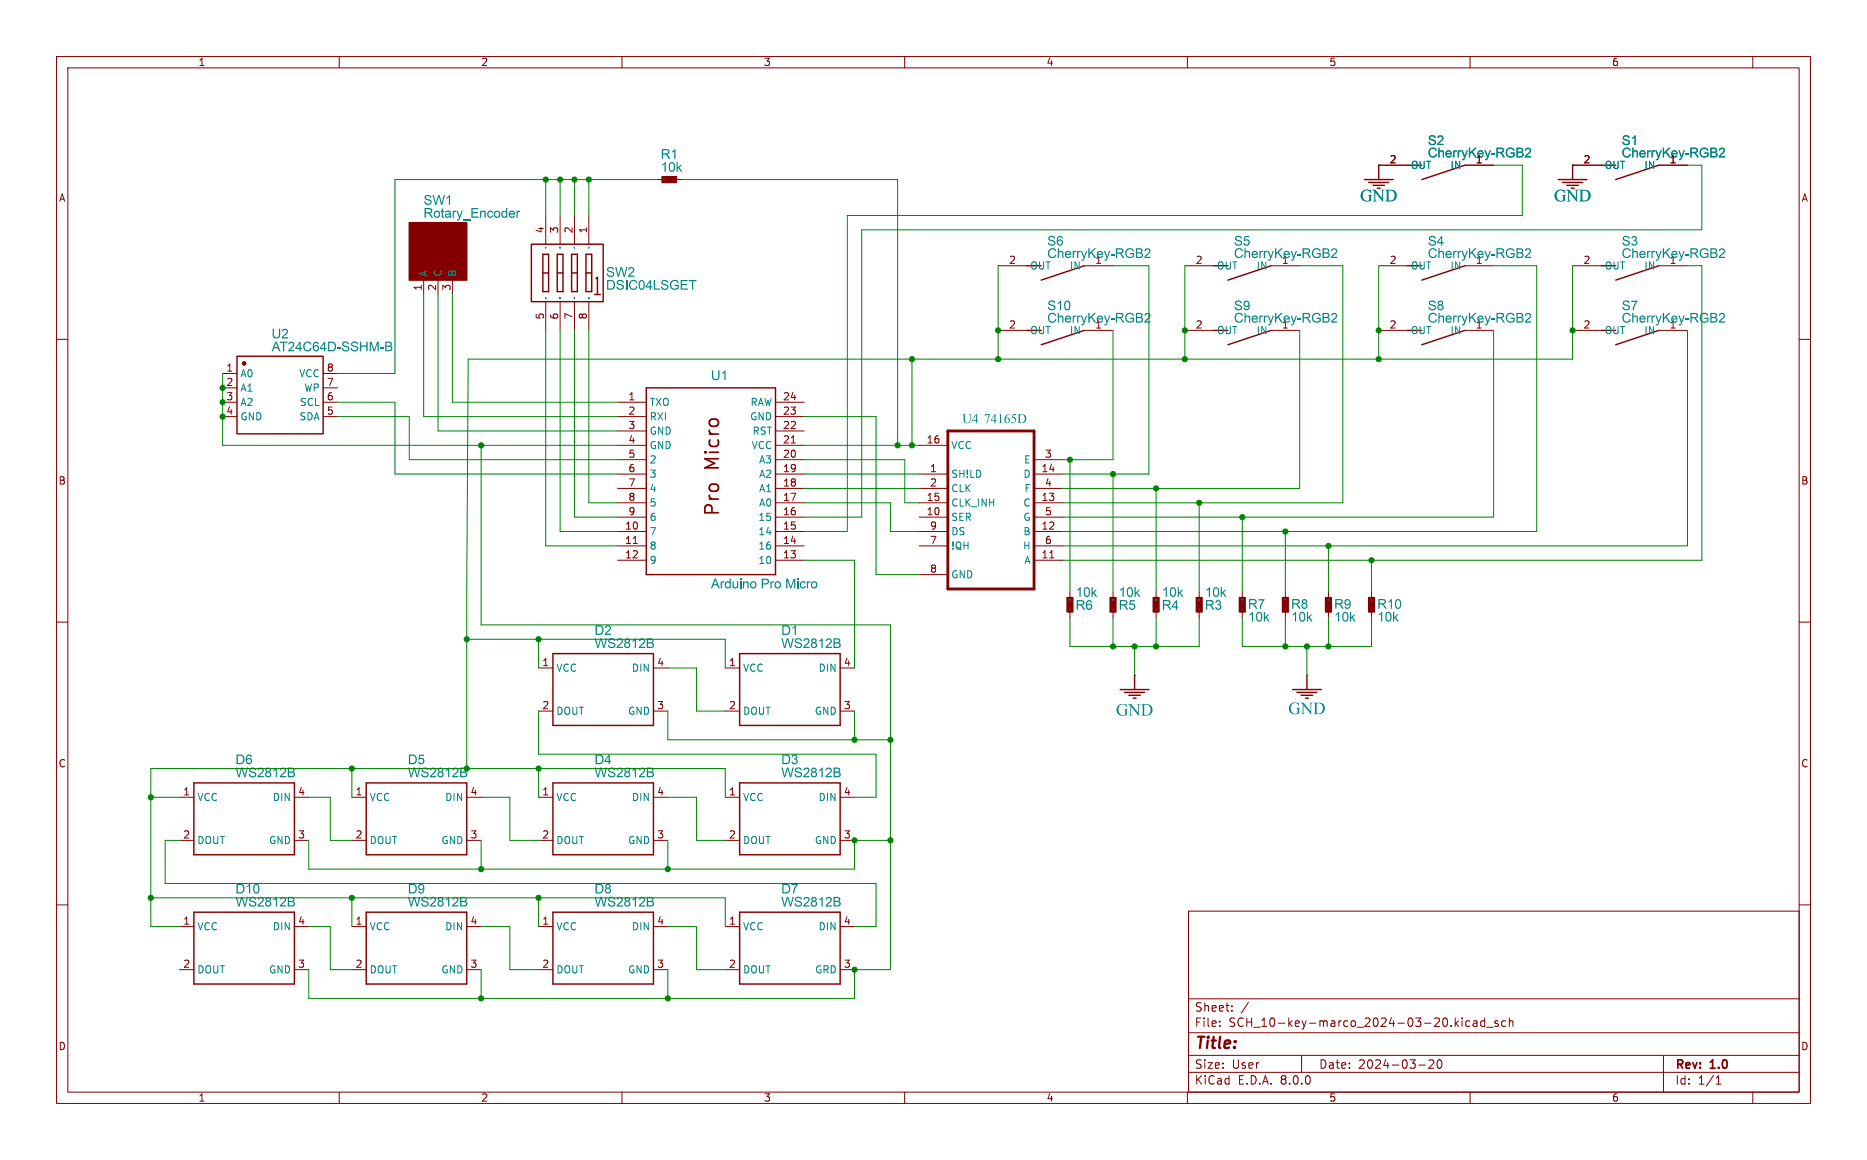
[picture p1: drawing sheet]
<svg xmlns="http://www.w3.org/2000/svg" width="330mm" height="205mm" viewBox="0 0 330 205" stroke-linecap="round" stroke-linejoin="round" font-family="sans-serif">
<g fill="none" stroke="#840000" stroke-width=".18">
<path d="M10 10h310.2v185.1h-310.2zM12 12h306.2v181.1h-306.2zM60 10v2M110 10v2M160 10v2M210 10v2M260 10v2M310 10v2M96.5 38.1v5.1M99.1 38.1v5.1M101.6 38.1v5.1M104.1 38.1v5.1"/>
<path d="M116.1 31.8h2.5M243.8 29.2h.1M243.8 29.2h5.1M259.1 29.2h5.1M278.1 29.2h.1M278.1 29.2h5.1M293.4 29.2h5M10 60h2M74.9 49.5v2.6M77.5 49.5v2.6M80 49.5v2.6M96.5 53.3v5.1"/>
<path d="M99.1 53.3v5.1M101.6 53.3v5.1M104.1 53.3v5.1M176.5 47h5.1M176.5 58.4h5.1M191.8 47h5M191.8 58.4h5M209.5 47h5.1M209.5 58.4h5.1M224.8 47h5.1M224.8 58.4h5.1M243.8 47h5.1"/>
<path d="M243.8 58.4h5.1M259.1 47h5.1M259.1 58.4h5.1M278.1 47h5.1M278.1 58.4h5.1M293.4 47h5M293.4 58.4h5M318.2 60h2M39.4 66h2.5M39.4 68.6h2.5M39.4 71.1h2.5M39.4 73.7h2.5"/>
<path d="M57.1 66h2.6M57.1 68.6h2.6M57.1 71.1h2.6M57.1 73.7h2.6M109.2 78.7h5.1M109.2 71.1h5.1M109.2 73.7h5.1M109.2 76.2h5.1M137.2 78.7h5M137.2 71.1h5M137.2 73.7h5M137.2 76.2h5"/>
<path d="M139.9 78.3h.8M162.6 78.7h5M109.2 83.8h5.1M109.2 91.4h5.1M109.2 99.1h5.1M109.2 94h5.1M109.2 88.9h5.1M109.2 86.4h5.1M109.2 81.3h5.1M109.2 96.5h5.1M112 96.1h.7M137.2 83.8h5"/>
<path d="M137.2 91.4h5M137.2 99.1h5M137.2 94h5M137.2 88.9h5M137.2 86.4h5M137.2 81.3h5M137.2 96.5h5M162.6 83.8h5M162.6 91.4h5M162.6 94h5M162.6 88.9h5M162.6 86.4h5"/>
<path d="M162.6 96.5h5M182.9 83.8h5.1M182.9 91.4h5.1M182.9 99.1h5.1M182.9 94h5.1M182.9 88.9h5.1M182.9 86.4h5.1M182.9 81.3h5.1M182.9 96.5h5.1M185.7 98.6h.7M10 110h2M95.2 118.1h2.6"/>
<path d="M115.6 118.1h2.5M128.3 118.1h2.5M148.6 118.1h2.5M162.6 101.6h5M188.9 105.9h.1M188.9 107.9v.1M188.9 108h.1M188.9 107.9h.1M189 105.9h-.1M189 107.9h.1M189.2 104.6v4.6M196.6 105.9h.1"/>
<path d="M196.6 108h.1M196.6 107.9h.1M196.6 107.9v.1M196.8 104.6v4.6M200.7 119.4h.1M204.2 105.9h.1M204.2 108h.1M204.2 107.9h.1M204.2 107.9v.1M204.5 104.6v4.6M211.8 105.9h.1M211.8 107.9v.1"/>
<path d="M211.8 108h.1M211.8 107.9h.1M212.1 104.6v4.6M219.4 105.9h.1M219.4 108h.1M219.4 107.9h.1M219.4 107.9v.1M219.7 104.6v4.6M227 105.9h.1M227 108h.1M227 107.9h.1M227.1 105.9h.1"/>
<path d="M227.1 107.9v.1M227.3 104.6v4.6M231.1 119.4h.1M234.7 105.9h.1M234.7 107.9v.1M234.7 108h.1M234.7 107.9h.1M234.9 104.6v4.6M242.3 105.9h.1M242.3 108h.1M242.3 107.9h.1M242.3 107.9v.1"/>
<path d="M242.6 104.6v4.6M318.2 110h2M95.2 125.7h2.6M115.6 125.7h2.5M128.3 125.7h2.5M148.6 125.7h2.5M10 160h2M31.7 141h2.6M31.7 148.6h2.6M52.1 141h2.5M52.1 148.6h2.5M62.2 141h2.6"/>
<path d="M62.2 148.6h2.6M82.5 141h2.6M82.5 148.6h2.6M95.2 141h2.6M95.2 148.6h2.6M115.6 141h2.5M115.6 148.6h2.5M128.3 141h2.5M128.3 148.6h2.5M148.6 141h2.5M148.6 148.6h2.5M318.2 160h2"/>
<path d="M31.7 163.8h2.6M31.7 171.5h2.6M52.1 163.8h2.5M52.1 171.5h2.5M62.2 163.8h2.6M62.2 171.5h2.6M82.5 163.8h2.6M82.5 171.5h2.6M95.2 163.8h2.6M95.2 171.5h2.6M115.6 163.8h2.5M115.6 171.5h2.5"/>
<path d="M128.3 163.8h2.5M128.3 171.5h2.5M148.6 163.8h2.5M148.6 171.5h2.5M210.2 161.1h108v32h-108zM210.2 176.6h108M217.9 178.6v.2M217.9 177.9v.1M220.8 177.2l-1.3 1.9M258.6 180v.1M262.6 180v1.5M266.9 180v1.5"/>
<path d="M60 193.1v2M110 193.1v2M160 193.1v2M210 193.1v2M210.2 189.6h108M210.2 186.6h108M210.2 182.6h108M215.7 181.3v.2M215.7 180.6v.1M230.2 186.6v3M250.9 188.3h1.2M252.7 187.5l.6-.1 .2 .1 .1 .3-.9 1.1h.9"/>
<path d="M254.4 187.5l.1-.1a.82 .82 0 0 1 .6 .6 .82 .82 0 0 1-.3 .8l-.1 .1a.81 .81 0 0 1-.6-.6 .81 .81 0 0 1 .3-.8zM257.5 180.9l.4 .6M257.9 180.5l-.5 .6M258.6 180.5v1M259.9 180.6l-.4-.1-.3 .3v.4l.2 .2h.5M260 193.1v2M260.6 180.6h.6v.9M261.2 180.8l-.5 .1a.29 .29 0 0 0-.2 .3 .29 .29 0 0 0 .2 .3l.5-.1M262.6 180.6l-.4-.1-.3 .3v.4l.1 .2h.6M262.9 181.6h1.2M264.9 180.6l-.3-.1-.2 .2v.2l.5 .2v.3h-.5M266.3 180.6l-.4-.1-.3 .3v.4l.1 .2h.6"/>
<path d="M266.9 180.6l.3-.1 .3 .1 .1 .9M294.2 186.6v6.5M303.5 191.7h.9M303.5 190.6l.4-.4v1.5M310 193.1v2"/>
</g>
<g fill="none" stroke="#840000" stroke-width=".25">
<path d="M241.3 31.8h5.1M242.1 32.3h3.5M242.8 32.8h2.1M243.8 29.2v2.6M259.1 29.2l-7.6 2.6M275.6 31.8h5.1M276.4 32.3h3.5M277.1 32.8h2M278.1 29.2v2.6M293.4 29.2l-7.7 2.6M73.9 43.9l.5 .6M74.4 44.5a3 3 0 0 1 3.1-3.1 3 3 0 0 1 3 3.1"/>
<path d="M74.9 43.9l-.5 .6M75.7 44.2h3.5M75.7 44.7h3.5M75.7 44.5h3.5M77.5 42.5a1.99 1.99 0 0 0-2.6 2.3 1.99 1.99 0 0 0 3.2 1.2 1.99 1.99 0 0 0-.5-3.4h-.1M80 43.9l.5 .6M81 43.9l-.5 .6M94 43.2h12.7v10.1h-12.7zM96 45h1v6.6h-1zM96 48.3h1M98.6 45h1v6.6h-1zM98.6 48.3h1"/>
<path d="M101.1 45h1v6.6h-1zM101.1 48.3h1M103.6 45h1v6.6h-1zM103.6 48.3h1M105.2 52.1h1M105.4 49.3l.3-.3v3.1M191.8 58.4l-7.7 2.6M191.8 47l-7.7 2.5M224.8 47l-7.6 2.5M224.8 58.4l-7.6 2.6M259.1 47l-7.6 2.5M259.1 58.4l-7.6 2.6"/>
<path d="M293.4 58.4l-7.7 2.6M293.4 47l-7.7 2.5M41.9 63h15.2v13.7h-15.2zM114.3 68.6h22.9v33h-22.9zM97.8 115.6h17.8v12.7h-17.8zM130.8 115.6h17.8v12.7h-17.8zM200.7 119.4v2.5M231.1 119.4v2.5M34.3 138.4h17.8v12.7h-17.8zM64.8 138.4h17.7v12.7h-17.7zM97.8 138.4h17.8v12.7h-17.8zM130.8 138.4h17.8v12.7h-17.8z"/>
<path d="M198.1 121.9h5.1M198.9 122.4h3.5M199.6 122.9h2.1M200.4 123.4h.5M228.6 121.9h5.1M229.4 122.4h3.5M230.1 122.9h2.1M230.9 123.4h.5M34.3 161.3h17.8v12.7h-17.8zM64.8 161.3h17.7v12.7h-17.7zM97.8 161.3h17.8v12.7h-17.8zM130.8 161.3h17.8v12.7h-17.8z"/>
</g>
<g fill="#840000" stroke="#840000" stroke-width=".25">
<path d="M204 105.7h1v2.5h-1z"/>
<path d="M196.3 105.7h1.1v2.5h-1.1z"/>
<path d="M188.7 105.7h1v2.5h-1z"/>
<path d="M211.6 105.7h1v2.5h-1z"/>
<path d="M219.2 105.7h1v2.5h-1z"/>
<path d="M226.8 105.7h1v2.5h-1z"/>
<path d="M234.4 105.7h1.1v2.5h-1.1z"/>
<path d="M242.1 105.7h1v2.5h-1z"/>
<path d="M72.4 39.4h10.1v10.1h-10.1z"/>
<path d="M117.1 31.2h2.5v1.1h-2.5z"/>
<circle cx="43.2" cy="64.3" r=".25"/>
</g>
<g fill="none" stroke="#008484" stroke-width=".18">
<path d="M96.5 43.8h.1M96.5 52.7h.1M99 43.8h.1M99 52.7h.1M99.1 43.8h.1M101.6 52.7h.1M101.6 43.8h.1M104.1 43.8h.1M104.1 52.7h.1M189.2 107.8h.1M189.2 106.1h.1M196.8 107.8h.1"/>
<path d="M196.8 106.1h.1M204.4 107.8h.1M204.4 106.1h.1M204.5 106.1h.1M204.5 107.8h.1M212.1 107.8h.1M212.1 106.1h.1M219.7 107.8h.1M219.7 106.1h.1M227.3 107.8h.1M227.3 106.1h.1M234.9 107.8h.1"/>
<path d="M234.9 106.1h.1M235 106.1h.1M235 107.8h.1M242.5 107.8h.1M242.6 106.1h.1"/>
</g>
<path d="M167.6 76.2h15.3v27.9h-15.3z" fill="none" stroke="#840000" stroke-width=".51"/>
<g fill="none" stroke="#008400" stroke-width=".18">
<path d="M96.5 31.8v6.3M99.1 31.8v6.3M101.6 31.8v6.3M104.1 31.8v6.3M116.1 31.8h-46.3v34.2h-10.1M120.6 31.8h38.1v46.9M264.2 29.2h5v8.9h-119.3v55.9h-7.7M301 29.2v11.4h-148.6v50.8h-10.2M74.9 52.1v21.6h34.3M77.5 52.1v24.1h31.7M80 52.1v19h29.2M96.5 58.4v38.1h12.7"/>
<path d="M99.1 58.4v35.6h10.1M101.6 58.4v33h7.6M104.1 58.4v30.5h5.1M176.5 47v16.5M196.8 58.4v22.9h-8.8M196.8 47h6.4v36.8h-15.2M209.5 47v16.5M229.9 47h7.6v41.9h-49.5M229.9 58.4v28h-41.9M243.8 47v16.5M264.2 47h7.6v47h-83.8M264.2 58.4v33h-76.2"/>
<path d="M278.1 47v16.5h-195.3l-.3 40.6v31.8M298.4 58.4v38.1h-110.4M301 47v52.1h-113M39.4 66v12.7h69.8M59.7 73.7h12.7v7.6h36.8M59.7 71.1h10.1v12.7h39.4M85.1 78.7v31.8h72.4v61h-6.4v5h-96.5v-5M142.2 73.7h12.7v27.9h7.7M142.2 78.7h20.4M161.3 63.5v15.2M142.2 99.1h8.9v19M142.2 88.9h15.3v5.1h5.1"/>
<path d="M142.2 81.3h17.8v7.6h2.6M142.2 86.4h20.4M142.2 83.8h20.4M189.2 81.3v23.3M196.8 83.8v20.8M204.5 86.4v18.2M212.1 88.9v15.7M219.7 91.4v13.2M227.3 94v10.6M234.9 96.5v8.1M242.6 99.1v5.5M82.5 113h45.8v5.1"/>
<path d="M95.2 113v5.1M118.1 118.1h5.1v7.6h5.1M189.2 109.2v5.1h22.9v-5.1M196.8 109.2v5.1M200.7 114.3v5.1M204.5 109.2v5.1M219.7 109.2v5.1h22.9v-5.1M227.3 109.2v5.1M231.1 114.3v5.1M234.9 109.2v5.1M62.2 135.9v5.1M95.2 125.7v7.7h59.7v7.6h-3.8"/>
<path d="M95.2 135.9v5.1M118.1 125.7v5.1h39.4M151.1 125.7v5.1M26.7 141h5M26.7 158.8h101.6v5M31.7 148.6h-2.5v7.6h125.7v7.6h-3.8M54.6 148.6v5.1h96.5v-5.1h6.4M54.6 141h3.8v7.6h3.8M62.2 158.8v5M85.1 148.6v5.1M85.1 141h5.1v7.6h5M95.2 158.8v5"/>
<path d="M118.1 141h5.1v7.6h5.1M118.1 148.6v5.1M128.3 141v-5.1h-101.6v27.9h5M54.6 163.8h3.8v7.7h3.8M85.1 171.5v5M85.1 163.8h5.1v7.7h5M118.1 163.8h5.1v7.7h5.1M118.1 171.5v5"/>
</g>
<g fill="#008400" stroke="#008400" stroke-width=".18">
<circle cx="62.2" cy="158.8" r=".46"/>
<circle cx="26.7" cy="158.8" r=".46"/>
<circle cx="82.5" cy="135.9" r=".46"/>
<circle cx="85.1" cy="153.7" r=".46"/>
<circle cx="62.2" cy="135.9" r=".46"/>
<circle cx="26.7" cy="141" r=".46"/>
<circle cx="101.6" cy="31.8" r=".46"/>
<circle cx="104.1" cy="31.8" r=".46"/>
<circle cx="99.1" cy="31.8" r=".46"/>
<circle cx="96.5" cy="31.8" r=".46"/>
<circle cx="151.1" cy="130.8" r=".46"/>
<circle cx="157.5" cy="130.8" r=".46"/>
<circle cx="157.5" cy="148.6" r=".46"/>
<circle cx="95.2" cy="113" r=".46"/>
<circle cx="82.5" cy="113" r=".46"/>
<circle cx="95.2" cy="135.9" r=".46"/>
<circle cx="151.1" cy="171.5" r=".46"/>
<circle cx="95.2" cy="158.8" r=".46"/>
<circle cx="85.1" cy="176.5" r=".46"/>
<circle cx="118.1" cy="176.5" r=".46"/>
<circle cx="151.1" cy="148.6" r=".46"/>
<circle cx="118.1" cy="153.7" r=".46"/>
<circle cx="85.1" cy="78.7" r=".46"/>
<circle cx="39.4" cy="71.1" r=".46"/>
<circle cx="39.4" cy="68.6" r=".46"/>
<circle cx="39.4" cy="73.7" r=".46"/>
<circle cx="234.9" cy="114.3" r=".46"/>
<circle cx="231.1" cy="114.3" r=".46"/>
<circle cx="227.3" cy="114.3" r=".46"/>
<circle cx="242.6" cy="99.1" r=".46"/>
<circle cx="161.3" cy="63.5" r=".46"/>
<circle cx="176.5" cy="58.4" r=".46"/>
<circle cx="176.5" cy="63.5" r=".46"/>
<circle cx="161.3" cy="78.7" r=".46"/>
<circle cx="158.7" cy="78.7" r=".46"/>
<circle cx="189.2" cy="81.3" r=".46"/>
<circle cx="219.7" cy="91.4" r=".46"/>
<circle cx="212.1" cy="88.9" r=".46"/>
<circle cx="243.8" cy="58.4" r=".46"/>
<circle cx="209.5" cy="63.5" r=".46"/>
<circle cx="243.8" cy="63.5" r=".46"/>
<circle cx="209.5" cy="58.4" r=".46"/>
<circle cx="278.1" cy="58.4" r=".46"/>
<circle cx="204.5" cy="86.4" r=".46"/>
<circle cx="196.8" cy="83.8" r=".46"/>
<circle cx="234.9" cy="96.5" r=".46"/>
<circle cx="227.3" cy="94" r=".46"/>
<circle cx="200.7" cy="114.3" r=".46"/>
<circle cx="196.8" cy="114.3" r=".46"/>
<circle cx="204.5" cy="114.3" r=".46"/>
</g>
<g font-size="3.4" fill="#840000">
<text x="127.6" y="83.1" transform="rotate(-90 127.6 83.1)">Micro</text>
<text x="127.6" y="91.4" transform="rotate(-90 127.6 91.4)">Pro</text>
</g>
<g font-size="3" fill="#008484">
<text x="240.5" y="36.4">GND</text>
<text x="274.8" y="36.4">GND</text>
<text x="197.4" y="127.3">GND</text>
<text x="227.8" y="127.1">GND</text>
</g>
<text font-size="2.8" fill="#840000" x="211.2" y="186">Title:</text>
<g font-size="2.4" fill="#008484">
<text x="116.9" y="28.7">R1</text>
<text x="252.5" y="26.3">S2</text>
<text x="252.5" y="28.5">CherryKey-RGB2</text>
<text x="286.8" y="26.3">S1</text>
<text x="286.8" y="28.5">CherryKey-RGB2</text>
<text x="116.9" y="31">10k</text>
<text x="74.9" y="36.8">SW1</text>
<text x="74.9" y="39.1">Rotary_Encoder</text>
<text x="185.2" y="44.1">S6</text>
<text x="185.2" y="46.2">CherryKey-RGB2</text>
<text x="218.2" y="44.1">S5</text>
<text x="218.2" y="46.2">CherryKey-RGB2</text>
<text x="252.5" y="44.1">S4</text>
<text x="252.5" y="46.2">CherryKey-RGB2</text>
<text x="286.8" y="44.1">S3</text>
<text x="107.2" y="49.6">SW2</text>
<text x="107.2" y="51.9">DSIC04LSGET</text>
<text x="185.2" y="55.5">S10</text>
<text x="185.2" y="57.7">CherryKey-RGB2</text>
<text x="218.2" y="55.5">S9</text>
<text x="218.2" y="57.7">CherryKey-RGB2</text>
<text x="252.5" y="55.5">S8</text>
<text x="252.5" y="57.7">CherryKey-RGB2</text>
<text x="286.8" y="55.5">S7</text>
<text x="286.8" y="57.7">CherryKey-RGB2</text>
<text x="48" y="60.5">U2</text>
<text x="48" y="62.8">AT24C64D-SSHM-B</text>
<text x="125.7" y="67.8">U1</text>
<text x="170.2" y="75.4">U4</text>
<text x="174" y="75.4">74165D</text>
<text x="125.7" y="104.7">Arduino Pro Micro</text>
<text x="190.2" y="106.2">10k</text>
<text x="197.9" y="106.2">10k</text>
<text x="205.5" y="106.2">10k</text>
<text x="213.1" y="106.2">10k</text>
<text x="105.2" y="112.9">D2</text>
<text x="138.2" y="112.9">D1</text>
<text x="190.2" y="108.4">R6</text>
<text x="197.9" y="108.4">R5</text>
<text x="205.5" y="108.4">R4</text>
<text x="213.1" y="108.4">R3</text>
<text x="220.7" y="108.3">R7</text>
<text x="220.7" y="110.5">10k</text>
<text x="228.3" y="108.3">R8</text>
<text x="228.3" y="110.5">10k</text>
<text x="236" y="108.3">R9</text>
<text x="236" y="110.5">10k</text>
<text x="243.6" y="108.3">R10</text>
<text x="243.6" y="110.5">10k</text>
<text x="105.2" y="115.2">WS2812B</text>
<text x="138.2" y="115.2">WS2812B</text>
<text x="41.7" y="135.8">D6</text>
<text x="72.1" y="135.8">D5</text>
<text x="105.2" y="135.8">D4</text>
<text x="138.2" y="135.8">D3</text>
<text x="41.7" y="138.1">WS2812B</text>
<text x="72.1" y="138.1">WS2812B</text>
<text x="105.2" y="138.1">WS2812B</text>
<text x="138.2" y="138.1">WS2812B</text>
<text x="41.7" y="158.6">D10</text>
<text x="41.7" y="160.9">WS2812B</text>
<text x="72.1" y="158.6">D9</text>
<text x="72.1" y="160.9">WS2812B</text>
<text x="105.2" y="158.6">D8</text>
<text x="105.2" y="160.9">WS2812B</text>
<text x="138.2" y="158.6">D7</text>
<text x="138.2" y="160.9">WS2812B</text>
</g>
<text font-size="2.4" fill="#008400" x="286.8" y="46.2">CherryKey-RGB2</text>
<g font-size="2.1" fill="#840000">
<text x="211.2" y="179.1">Sheet:</text>
<text x="211.2" y="181.8">File:</text>
<text x="217.3" y="181.8">SCH_10-key-marco_2024-03-20.kicad_sch</text>
<text x="211.2" y="192">KiCad</text>
<text x="211.2" y="189.2">Size:</text>
<text x="217.9" y="189.2">User</text>
<text x="218.9" y="192">E.D.A.</text>
<text x="226.5" y="192">8.0.0</text>
<text x="233.2" y="189.2">Date:</text>
<text x="240.2" y="189.2">2024-03-20</text>
<text x="296.2" y="189.4">Rev:</text>
<text x="296.2" y="192">Id:</text>
<text x="300.3" y="192">1/1</text>
<text x="302.6" y="189.4">1.0</text>
</g>
<g font-size="1.8" fill="#840000">
<text x="35" y="11.9">1</text>
<text x="85" y="11.9">2</text>
<text x="135" y="11.9">3</text>
<text x="185" y="11.9">4</text>
<text x="235" y="11.9">5</text>
<text x="285" y="11.9">6</text>
<text x="245.7" y="29">2</text>
<text x="260.9" y="29">1</text>
<text x="280" y="29">2</text>
<text x="295.2" y="29">1</text>
<text x="10.3" y="35.9">A</text>
<text x="318.5" y="35.9">A</text>
<text x="96.3" y="41.3" transform="rotate(-90 96.3 41.3)">4</text>
<text x="98.8" y="41.3" transform="rotate(-90 98.8 41.3)">3</text>
<text x="101.3" y="41.3" transform="rotate(-90 101.3 41.3)">2</text>
<text x="103.9" y="41.3" transform="rotate(-90 103.9 41.3)">1</text>
<text x="178.4" y="46.7">2</text>
<text x="193.6" y="46.7">1</text>
<text x="211.4" y="46.7">2</text>
<text x="226.6" y="46.7">1</text>
<text x="245.7" y="46.7">2</text>
<text x="260.9" y="46.7">1</text>
<text x="280" y="46.7">2</text>
<text x="295.2" y="46.7">1</text>
<text x="74.7" y="51.5" transform="rotate(-90 74.7 51.5)">1</text>
<text x="77.2" y="51.5" transform="rotate(-90 77.2 51.5)">2</text>
<text x="79.8" y="51.5" transform="rotate(-90 79.8 51.5)">3</text>
<text x="96.3" y="56.6" transform="rotate(-90 96.3 56.6)">5</text>
<text x="98.8" y="56.6" transform="rotate(-90 98.8 56.6)">6</text>
<text x="101.3" y="56.6" transform="rotate(-90 101.3 56.6)">7</text>
<text x="103.9" y="56.6" transform="rotate(-90 103.9 56.6)">8</text>
<text x="178.4" y="58.2">2</text>
<text x="193.6" y="58.2">1</text>
<text x="211.4" y="58.2">2</text>
<text x="226.6" y="58.2">1</text>
<text x="245.7" y="58.2">2</text>
<text x="260.9" y="58.2">1</text>
<text x="280" y="58.2">2</text>
<text x="295.2" y="58.2">1</text>
<text x="39.9" y="65.8">1</text>
<text x="57.7" y="65.8">8</text>
<text x="39.9" y="68.3">2</text>
<text x="39.9" y="70.9">3</text>
<text x="57.7" y="70.9">6</text>
<text x="57.7" y="68.3">7</text>
<text x="111.1" y="70.9">1</text>
<text x="138.4" y="70.9">24</text>
<text x="39.9" y="73.4">4</text>
<text x="57.7" y="73.4">5</text>
<text x="111.1" y="73.4">2</text>
<text x="111.1" y="75.9">3</text>
<text x="138.4" y="75.9">22</text>
<text x="138.4" y="73.4">23</text>
<text x="111.1" y="78.5">4</text>
<text x="111.1" y="81">5</text>
<text x="111.1" y="83.6">6</text>
<text x="138.4" y="83.6">19</text>
<text x="138.4" y="81">20</text>
<text x="138.4" y="78.5">21</text>
<text x="163.8" y="78.5">16</text>
<text x="164.4" y="83.6">1</text>
<text x="184.1" y="83.6">14</text>
<text x="184.7" y="81">3</text>
<text x="10.3" y="85.9">B</text>
<text x="111.1" y="86.1">7</text>
<text x="111.1" y="88.6">8</text>
<text x="138.4" y="88.6">17</text>
<text x="138.4" y="86.1">18</text>
<text x="163.8" y="88.6">15</text>
<text x="164.4" y="86.1">2</text>
<text x="184.1" y="88.6">13</text>
<text x="184.7" y="86.1">4</text>
<text x="318.5" y="85.9">B</text>
<text x="110.4" y="93.7">10</text>
<text x="111.1" y="91.2">9</text>
<text x="138.4" y="93.7">15</text>
<text x="138.4" y="91.2">16</text>
<text x="163.8" y="91.2">10</text>
<text x="164.4" y="93.7">9</text>
<text x="184.1" y="93.7">12</text>
<text x="184.7" y="91.2">5</text>
<text x="110.4" y="96.3">11</text>
<text x="110.4" y="98.8">12</text>
<text x="138.4" y="98.8">13</text>
<text x="138.4" y="96.3">14</text>
<text x="164.4" y="96.3">7</text>
<text x="164.4" y="101.3">8</text>
<text x="184.1" y="98.8">11</text>
<text x="184.7" y="96.3">6</text>
<text x="95.8" y="117.9">1</text>
<text x="116.1" y="117.9">4</text>
<text x="128.8" y="117.9">1</text>
<text x="149.2" y="117.9">4</text>
<text x="95.8" y="125.5">2</text>
<text x="116.1" y="125.5">3</text>
<text x="128.8" y="125.5">2</text>
<text x="149.2" y="125.5">3</text>
<text x="10.3" y="135.9">C</text>
<text x="318.5" y="135.9">C</text>
<text x="32.3" y="140.7">1</text>
<text x="52.6" y="140.7">4</text>
<text x="62.8" y="140.7">1</text>
<text x="83.1" y="140.7">4</text>
<text x="95.8" y="140.7">1</text>
<text x="116.1" y="140.7">4</text>
<text x="128.8" y="140.7">1</text>
<text x="149.2" y="140.7">4</text>
<text x="32.3" y="148.3">2</text>
<text x="52.6" y="148.3">3</text>
<text x="62.8" y="148.3">2</text>
<text x="83.1" y="148.3">3</text>
<text x="95.8" y="148.3">2</text>
<text x="116.1" y="148.3">3</text>
<text x="128.8" y="148.3">2</text>
<text x="149.2" y="148.3">3</text>
<text x="32.3" y="163.6">1</text>
<text x="52.6" y="163.6">4</text>
<text x="62.8" y="163.6">1</text>
<text x="83.1" y="163.6">4</text>
<text x="95.8" y="163.6">1</text>
<text x="116.1" y="163.6">4</text>
<text x="128.8" y="163.6">1</text>
<text x="149.2" y="163.6">4</text>
<text x="32.3" y="171.2">2</text>
<text x="52.6" y="171.2">3</text>
<text x="62.8" y="171.2">2</text>
<text x="83.1" y="171.2">3</text>
<text x="95.8" y="171.2">2</text>
<text x="116.1" y="171.2">3</text>
<text x="128.8" y="171.2">2</text>
<text x="149.2" y="171.2">3</text>
<text x="10.3" y="185.9">D</text>
<text x="318.5" y="185.9">D</text>
<text x="35" y="195">1</text>
<text x="85" y="195">2</text>
<text x="135" y="195">3</text>
<text x="185" y="195">4</text>
<text x="235" y="195">5</text>
<text x="285" y="195">6</text>
</g>
<g font-size="1.8" fill="#008484">
<text x="249.4" y="30.1">OUT</text>
<text x="256.4" y="30.1">IN</text>
<text x="283.7" y="30.1">OUT</text>
<text x="290.7" y="30.1">IN</text>
<text x="182.1" y="47.9">OUT</text>
<text x="189.1" y="47.9">IN</text>
<text x="215.1" y="47.9">OUT</text>
<text x="222.1" y="47.9">IN</text>
<text x="249.4" y="47.9">OUT</text>
<text x="256.4" y="47.9">IN</text>
<text x="283.7" y="47.9">OUT</text>
<text x="290.7" y="47.9">IN</text>
<text x="75.8" y="49" transform="rotate(-90 75.8 49)">A</text>
<text x="78.3" y="49" transform="rotate(-90 78.3 49)">C</text>
<text x="80.9" y="49" transform="rotate(-90 80.9 49)">B</text>
<text x="182.1" y="59.3">OUT</text>
<text x="189.1" y="59.3">IN</text>
<text x="215.1" y="59.3">OUT</text>
<text x="222.1" y="59.3">IN</text>
<text x="249.4" y="59.3">OUT</text>
<text x="256.4" y="59.3">IN</text>
<text x="283.7" y="59.3">OUT</text>
<text x="290.7" y="59.3">IN</text>
<text x="42.4" y="66.9">A0</text>
<text x="42.4" y="69.4">A1</text>
<text x="42.4" y="72">A2</text>
<text x="52.8" y="66.9">VCC</text>
<text x="52.9" y="72">SCL</text>
<text x="53.7" y="69.4">WP</text>
<text x="114.8" y="72">TXO</text>
<text x="132.6" y="72">RAW</text>
<text x="42.4" y="74.5">GND</text>
<text x="52.9" y="74.5">SDA</text>
<text x="114.8" y="74.5">RXI</text>
<text x="114.8" y="77.1">GND</text>
<text x="132.6" y="74.5">GND</text>
<text x="133" y="77.1">RST</text>
<text x="114.8" y="79.6">GND</text>
<text x="114.8" y="82.1">2</text>
<text x="132.8" y="79.6">VCC</text>
<text x="134.2" y="82.1">A3</text>
<text x="168.1" y="79.6">VCC</text>
<text x="181" y="82.1">E</text>
<text x="114.8" y="84.7">3</text>
<text x="114.8" y="87.2">4</text>
<text x="114.8" y="89.8">5</text>
<text x="134.2" y="89.8">A0</text>
<text x="134.2" y="87.2">A1</text>
<text x="134.2" y="84.7">A2</text>
<text x="168.1" y="84.7">SH!LD</text>
<text x="168.1" y="89.8">CLK_INH</text>
<text x="168.1" y="87.2">CLK</text>
<text x="180.9" y="89.8">C</text>
<text x="180.9" y="84.7">D</text>
<text x="181.1" y="87.2">F</text>
<text x="114.8" y="94.8">7</text>
<text x="114.8" y="92.3">6</text>
<text x="134" y="94.8">14</text>
<text x="134" y="92.3">15</text>
<text x="168.1" y="92.3">SER</text>
<text x="168.1" y="94.8">DS</text>
<text x="180.9" y="94.8">B</text>
<text x="180.9" y="92.3">G</text>
<text x="114.8" y="97.4">8</text>
<text x="114.8" y="99.9">9</text>
<text x="134" y="99.9">10</text>
<text x="134" y="97.4">16</text>
<text x="168.1" y="97.4">!QH</text>
<text x="180.8" y="97.4">H</text>
<text x="181.1" y="99.9">A</text>
<text x="168.1" y="102.5">GND</text>
<text x="98.3" y="119">VCC</text>
<text x="111.7" y="119">DIN</text>
<text x="131.3" y="119">VCC</text>
<text x="144.7" y="119">DIN</text>
<text x="98.3" y="126.6">DOUT</text>
<text x="111" y="126.6">GND</text>
<text x="131.3" y="126.6">DOUT</text>
<text x="144" y="126.6">GND</text>
<text x="34.8" y="141.8">VCC</text>
<text x="48.2" y="141.8">DIN</text>
<text x="65.3" y="141.8">VCC</text>
<text x="78.6" y="141.8">DIN</text>
<text x="98.3" y="141.8">VCC</text>
<text x="111.7" y="141.8">DIN</text>
<text x="131.3" y="141.8">VCC</text>
<text x="144.7" y="141.8">DIN</text>
<text x="34.8" y="149.5">DOUT</text>
<text x="47.5" y="149.5">GND</text>
<text x="65.3" y="149.5">DOUT</text>
<text x="78" y="149.5">GND</text>
<text x="98.3" y="149.5">DOUT</text>
<text x="111" y="149.5">GND</text>
<text x="131.3" y="149.5">DOUT</text>
<text x="144" y="149.5">GND</text>
<text x="34.8" y="164.7">VCC</text>
<text x="48.2" y="164.7">DIN</text>
<text x="65.3" y="164.7">VCC</text>
<text x="78.6" y="164.7">DIN</text>
<text x="98.3" y="164.7">VCC</text>
<text x="111.7" y="164.7">DIN</text>
<text x="131.3" y="164.7">VCC</text>
<text x="144.7" y="164.7">DIN</text>
<text x="34.8" y="172.3">DOUT</text>
<text x="47.5" y="172.3">GND</text>
<text x="65.3" y="172.3">DOUT</text>
<text x="78" y="172.3">GND</text>
<text x="98.3" y="172.3">DOUT</text>
<text x="111" y="172.3">GND</text>
<text x="131.3" y="172.3">DOUT</text>
<text x="144.1" y="172.3">GRD</text>
</g>
</svg>
